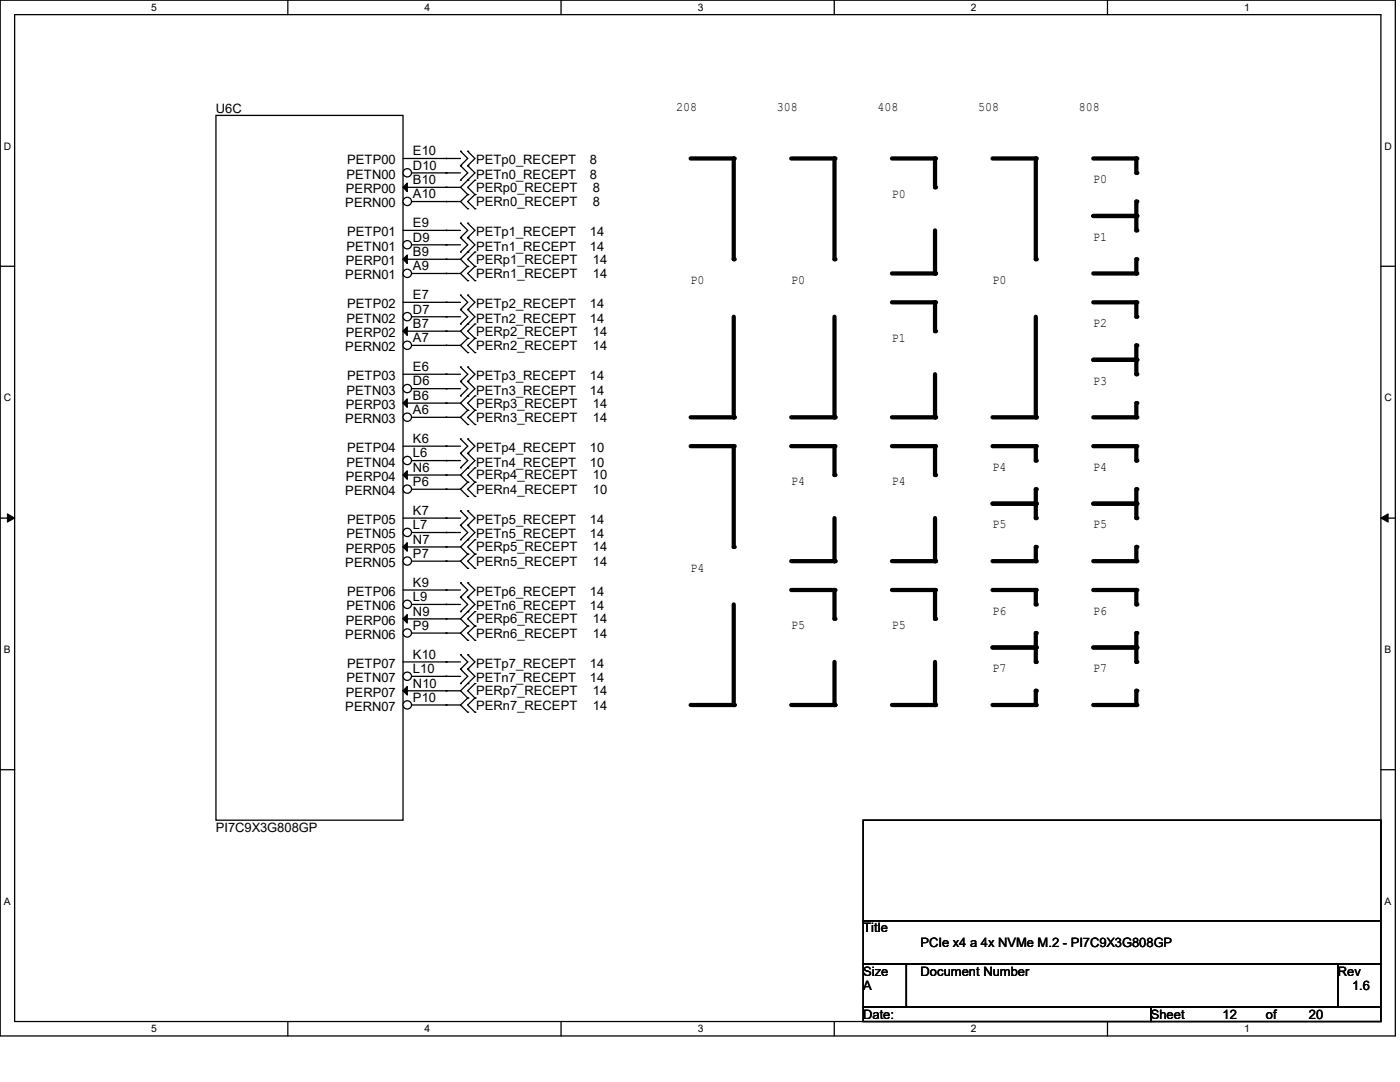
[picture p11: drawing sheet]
<svg xmlns="http://www.w3.org/2000/svg" width="279mm" height="216mm" viewBox="0 0 279 216" stroke-linecap="round" stroke-linejoin="round" font-family="sans-serif">
<path d="M0 0h278.5v206.7h-278.5zM2.9 2.9h272.7v200.9h-272.7z" fill="none" stroke="#000" stroke-width=".25"/>
<g fill="#fff">
<path d="M30.2 .3h1.1v2.3h-1.1z"/>
<path d="M30.2 204.1h1.1v2.3h-1.1z"/>
</g>
<path d="M57.4 0v2.9M57.4 203.8v2.9" fill="none" stroke="#000" stroke-width=".25"/>
<g fill="#fff">
<path d="M84.7 .3h1.1v2.3h-1.1z"/>
<path d="M84.7 204.1h1.1v2.3h-1.1z"/>
</g>
<path d="M112 0v2.9M112 203.8v2.9" fill="none" stroke="#000" stroke-width=".25"/>
<g fill="#fff">
<path d="M139.2 .3h1.1v2.3h-1.1z"/>
<path d="M139.2 204.1h1.1v2.3h-1.1z"/>
</g>
<path d="M166.5 0v2.9M166.5 203.8v2.9" fill="none" stroke="#000" stroke-width=".25"/>
<g fill="#fff">
<path d="M193.8 .3h1.1v2.3h-1.1z"/>
<path d="M193.8 204.1h1.1v2.3h-1.1z"/>
</g>
<path d="M221 0v2.9M221 203.8v2.9" fill="none" stroke="#000" stroke-width=".25"/>
<g fill="#fff">
<path d="M248.3 .3h1.1v2.3h-1.1z"/>
<path d="M248.3 204.1h1.1v2.3h-1.1z"/>
<path d="M.8 28h1.4v2.3h-1.4z"/>
<path d="M276.3 28h1.4v2.3h-1.4z"/>
<path d="M.8 78.2h1.4v2.3h-1.4z"/>
<path d="M276.3 78.2h1.4v2.3h-1.4z"/>
</g>
<path d="M0 53.1h2.9M275.6 53.1h2.9" fill="none" stroke="#000" stroke-width=".25"/>
<g fill="#fff">
<path d="M.8 128.5h1.3v2.2h-1.3z"/>
<path d="M276.3 128.5h1.3v2.2h-1.3z"/>
</g>
<path d="M0 103.4h2.9M275.6 103.4h2.9" fill="none" stroke="#000" stroke-width=".25"/>
<path d="M1.5 102.5l1.4 .9-1.4 .8zM275.6 103.4l1.4-.9v1.7z" fill="#000" stroke="#000" stroke-width=".2"/>
<g fill="#fff">
<path d="M.8 178.7h1.3v2.2h-1.3z"/>
<path d="M276.3 178.7h1.3v2.2h-1.3z"/>
</g>
<g fill="none" stroke="#000" stroke-width=".25">
<path d="M43.1 23h37.3v140.7h-37.3zM91.9 30.2h.1M91.9 33.1h.1M91.9 35.9h.1M91.9 30.2l1.4 1.4-1.4 1.5M91.9 33.1l1.4 1.4-1.4 1.4M93.3 30.2h.1M93.3 33.1h.1M93.3 35.9h.1M93.3 38.8h.1M93.3 30.2l1.5 1.4-1.5 1.5M93.3 33.1l1.5 1.4-2.9 2.9 1.4 1.4"/>
<path d="M93.3 38.8l-1.4 1.4 1.4 1.5M94.8 38.8h.1M94.8 35.9h.1M94.8 35.9l-1.5 1.5 1.5 1.4M94.8 38.8l-1.5 1.4 1.5 1.5M91.9 44.5h.1M91.9 47.4h.1M91.9 50.3h.1M91.9 58.9h.1M91.9 44.5l1.4 1.5-1.4 1.4M91.9 47.4l1.4 1.5-1.4 1.4M91.9 58.9l1.4 1.4-1.4 1.5"/>
<path d="M93.3 41.7h.1M93.3 44.5h.1M93.3 47.4h.1M93.3 50.3h.1M93.3 53.2h.1M93.3 56h.1M93.3 58.9h.1M93.3 44.5l1.5 1.5-1.5 1.4M93.3 47.4l1.5 1.5-2.9 2.8 1.4 1.5M93.3 53.2l-1.4 1.4 1.4 1.4M93.3 58.9l1.5 1.4-1.5 1.5M94.8 41.7h.1"/>
<path d="M94.8 53.2h.1M94.8 50.3h.1M94.8 56h.1M94.8 50.3l-1.5 1.4 1.5 1.5M94.8 53.2l-1.5 1.4 1.5 1.4M91.9 61.8h.1M91.9 64.6h.1M91.9 73.2h.1M91.9 76.1h.1M91.9 79h.1M91.9 61.8l1.4 1.4-1.4 1.4M91.9 73.2l1.4 1.5-1.4 1.4"/>
<path d="M91.9 76.1l1.4 1.5-1.4 1.4M93.3 61.8h.1M93.3 64.6h.1M93.3 67.5h.1M93.3 70.4h.1M93.3 73.2h.1M93.3 76.1h.1M93.3 79h.1M93.3 61.8l1.5 1.4-2.9 2.9 1.4 1.4M93.3 67.5l-1.4 1.4 1.4 1.5M93.3 73.2l1.5 1.5-1.5 1.4M93.3 76.1l1.5 1.5-2.9 2.8 1.4 1.5"/>
<path d="M94.8 67.5h.1M94.8 64.6h.1M94.8 70.4h.1M94.8 79h.1M94.8 64.6l-1.5 1.5 1.5 1.4M94.8 67.5l-1.5 1.4 1.5 1.5M94.8 79l-1.5 1.4 1.5 1.5M91.9 87.6h.1M91.9 90.5h.1M91.9 93.3h.1M91.9 87.6l1.4 1.4-1.4 1.5M91.9 90.5l1.4 1.4-1.4 1.4"/>
<path d="M93.3 81.9h.1M93.3 84.7h.1M93.3 87.6h.1M93.3 90.5h.1M93.3 93.3h.1M93.3 96.2h.1M93.3 99.1h.1M93.3 81.9l-1.4 1.4 1.4 1.4M93.3 87.6l1.5 1.4-1.5 1.5M93.3 90.5l1.5 1.4-2.9 2.9 1.4 1.4M93.3 96.2l-1.4 1.4 1.4 1.5M94.8 81.9h.1"/>
<path d="M94.8 84.7h.1M94.8 96.2h.1M94.8 93.3h.1M94.8 99.1h.1M94.8 81.9l-1.5 1.4 1.5 1.4M94.8 93.3l-1.5 1.5 1.5 1.4M94.8 96.2l-1.5 1.4 1.5 1.5M91.9 101.9h.1M91.9 104.8h.1M91.9 107.7h.1M91.9 116.3h.1M91.9 119.2h.1"/>
<path d="M91.9 101.9l1.4 1.5-1.4 1.4M91.9 104.8l1.4 1.5-1.4 1.4M91.9 116.3l1.4 1.4-1.4 1.5M91.9 119.2l1.4 1.4-1.4 1.4M93.3 101.9h.1M93.3 104.8h.1M93.3 107.7h.1M93.3 110.6h.1M93.3 113.4h.1M93.3 116.3h.1M93.3 119.2h.1M93.3 101.9l1.5 1.5-1.5 1.4"/>
<path d="M93.3 104.8l1.5 1.5-2.9 2.8 1.4 1.5M93.3 110.6l-1.4 1.4 1.4 1.4M93.3 116.3l1.5 1.4-1.5 1.5M93.3 119.2l1.5 1.4-2.9 2.9 1.4 1.4M94.8 110.6h.1M94.8 107.7h.1M94.8 113.4h.1M94.8 107.7l-1.5 1.4 1.5 1.5M94.8 110.6l-1.5 1.4 1.5 1.4M80.4 132.1h8.6M89 132.1h.1M91.9 122h.1"/>
<path d="M91.9 130.6h.1M91.9 133.5h.1M91.9 136.4h.1M91.9 130.6l1.4 1.5-1.4 1.4M91.9 133.5l1.4 1.5-1.4 1.4M93.3 122h.1M93.3 124.9h.1M93.3 127.8h.1M93.3 130.6h.1M93.3 133.5h.1M93.3 136.4h.1M93.3 139.3h.1"/>
<path d="M93.3 124.9l-1.4 1.4 1.4 1.5M93.3 130.6l1.5 1.5-1.5 1.4M93.3 133.5l1.5 1.5-2.9 2.8 1.4 1.5M93.3 139.3l-1.4 1.4 1.4 1.4M94.8 124.9h.1M94.8 122h.1M94.8 127.8h.1M94.8 139.3h.1M94.8 136.4h.1M94.8 122l-1.5 1.5 1.5 1.4M94.8 124.9l-1.5 1.4 1.5 1.5M94.8 136.4l-1.5 1.4 1.5 1.5"/>
<path d="M94.8 139.3l-1.5 1.4 1.5 1.4M0 153.6h2.9M93.3 142.1h.1M94.8 142.1h.1M275.6 153.6h2.9M172.3 163.7h103.3v20h-103.3zM172.3 183.7h103.3v8.7h-103.3zM172.3 192.4h8.6v8.6h-8.6zM180.9 192.4h86.1v8.6h-86.1zM267 192.4h8.6v8.6h-8.6zM172.3 201h57.4v2.8h-57.4zM229.7 201h45.9v2.8h-45.9z"/>
</g>
<g fill="none" stroke="#000" stroke-width=".85">
<path d="M137.8 31.6h8.6v20.1M157.9 31.6h8.6v20.1M178 31.6h8.6v5.8M198.1 31.6h8.6v20.1M218.2 31.6h8.6v2.9M186.6 46v8.6h-8.6M218.2 43.1h8.6M226.8 51.7v2.9h-8.6M226.8 40.2v5.8M146.4 63.2v20.1h-8.6M166.5 63.2v20.1h-8.6M178 60.3h8.6v5.8"/>
<path d="M186.6 74.7v8.6h-8.6M206.7 63.2v20.1h-8.6M218.2 60.3h8.6v2.9M218.2 71.8h8.6M226.8 68.9v5.8M137.8 89h8.6v20.1M157.9 89h8.6v5.8M178 89h8.6v5.8M198.1 89h8.6v2.9M206.7 97.6v5.8M218.2 89h8.6v2.9M226.8 80.4v2.9h-8.6"/>
<path d="M226.8 97.6v5.8M157.9 117.7h8.6v5.8M166.5 103.4v8.6h-8.6M178 117.7h8.6v5.8M186.6 103.4v8.6h-8.6M198.1 117.7h8.6v2.9M198.1 100.5h8.6M206.7 109.1v2.9h-8.6M218.2 117.7h8.6v2.9M218.2 100.5h8.6M226.8 109.1v2.9h-8.6M146.4 120.6v20.1h-8.6"/>
<path d="M166.5 132.1v8.6h-8.6M186.6 132.1v8.6h-8.6M198.1 129.2h8.6M206.7 137.8v2.9h-8.6M206.7 126.3v5.8M218.2 129.2h8.6M226.8 137.8v2.9h-8.6M226.8 126.3v5.8"/>
</g>
<g fill="#000">
<circle cx="146.4" cy="31.6" r=".42"/>
<circle cx="166.5" cy="31.6" r=".42"/>
<circle cx="186.6" cy="31.6" r=".42"/>
<circle cx="186.6" cy="37.4" r=".42"/>
<circle cx="206.7" cy="31.6" r=".42"/>
<circle cx="226.8" cy="31.6" r=".42"/>
<circle cx="226.8" cy="34.5" r=".42"/>
<circle cx="146.4" cy="51.7" r=".42"/>
<circle cx="166.5" cy="51.7" r=".42"/>
<circle cx="186.6" cy="54.6" r=".42"/>
<circle cx="206.7" cy="51.7" r=".42"/>
<circle cx="226.8" cy="40.2" r=".42"/>
<circle cx="226.8" cy="43.1" r=".42"/>
<circle cx="226.8" cy="46" r=".42"/>
<circle cx="226.8" cy="51.7" r=".42"/>
<circle cx="226.8" cy="54.6" r=".42"/>
<circle cx="186.6" cy="60.3" r=".42"/>
<circle cx="186.6" cy="66.1" r=".42"/>
<circle cx="226.8" cy="68.9" r=".42"/>
<circle cx="226.8" cy="71.8" r=".42"/>
<circle cx="226.8" cy="74.7" r=".42"/>
<circle cx="226.8" cy="63.2" r=".42"/>
<circle cx="226.8" cy="60.3" r=".42"/>
<circle cx="146.4" cy="83.3" r=".42"/>
<circle cx="146.4" cy="89" r=".42"/>
<circle cx="166.5" cy="89" r=".42"/>
<circle cx="166.5" cy="83.3" r=".42"/>
<circle cx="166.5" cy="94.8" r=".42"/>
<circle cx="186.6" cy="94.8" r=".42"/>
<circle cx="186.6" cy="83.3" r=".42"/>
<circle cx="186.6" cy="89" r=".42"/>
<circle cx="206.7" cy="97.6" r=".42"/>
<circle cx="206.7" cy="91.9" r=".42"/>
<circle cx="206.7" cy="89" r=".42"/>
<circle cx="206.7" cy="83.3" r=".42"/>
<circle cx="226.8" cy="91.9" r=".42"/>
<circle cx="226.8" cy="97.6" r=".42"/>
<circle cx="226.8" cy="80.4" r=".42"/>
<circle cx="226.8" cy="83.3" r=".42"/>
<circle cx="226.8" cy="89" r=".42"/>
<circle cx="146.4" cy="109.1" r=".42"/>
<circle cx="166.5" cy="112" r=".42"/>
<circle cx="166.5" cy="117.7" r=".42"/>
<circle cx="186.6" cy="117.7" r=".42"/>
<circle cx="186.6" cy="112" r=".42"/>
<circle cx="206.7" cy="100.5" r=".42"/>
<circle cx="206.7" cy="109.1" r=".42"/>
<circle cx="206.7" cy="112" r=".42"/>
<circle cx="206.7" cy="117.7" r=".42"/>
<circle cx="206.7" cy="103.4" r=".42"/>
<circle cx="226.8" cy="100.5" r=".42"/>
<circle cx="226.8" cy="103.4" r=".42"/>
<circle cx="226.8" cy="109.1" r=".42"/>
<circle cx="226.8" cy="112" r=".42"/>
<circle cx="226.8" cy="117.7" r=".42"/>
<circle cx="166.5" cy="123.5" r=".42"/>
<circle cx="186.6" cy="123.5" r=".42"/>
<circle cx="206.7" cy="132.1" r=".42"/>
<circle cx="206.7" cy="126.3" r=".42"/>
<circle cx="206.7" cy="129.2" r=".42"/>
<circle cx="206.7" cy="137.8" r=".42"/>
<circle cx="206.7" cy="120.6" r=".42"/>
<circle cx="226.8" cy="126.3" r=".42"/>
<circle cx="226.8" cy="120.6" r=".42"/>
<circle cx="226.8" cy="132.1" r=".42"/>
<circle cx="226.8" cy="137.8" r=".42"/>
<circle cx="226.8" cy="129.2" r=".42"/>
<circle cx="146.4" cy="140.7" r=".42"/>
<circle cx="166.5" cy="140.7" r=".42"/>
<circle cx="186.6" cy="140.7" r=".42"/>
<circle cx="206.7" cy="140.7" r=".42"/>
<circle cx="226.8" cy="140.7" r=".42"/>
</g>
<circle cx="81.3" cy="134.9" r=".84" fill="#fff" stroke="#000" stroke-width=".25"/>
<path d="M80.4 117.7h8.6M89 117.7h.1M82.2 135h6.8M89 135h.1" fill="none" stroke="#000" stroke-width=".25"/>
<circle cx="81.3" cy="120.6" r=".84" fill="#fff" stroke="#000" stroke-width=".25"/>
<path d="M80.4 103.4h8.6M89 103.4h.1M82.2 120.6h6.8M89 120.6h.1" fill="none" stroke="#000" stroke-width=".25"/>
<circle cx="81.3" cy="106.2" r=".84" fill="#fff" stroke="#000" stroke-width=".25"/>
<path d="M80.4 89h8.6M89 89h.1M82.2 106.3h6.8M89 106.3h.1" fill="none" stroke="#000" stroke-width=".25"/>
<circle cx="81.3" cy="91.9" r=".84" fill="#fff" stroke="#000" stroke-width=".25"/>
<path d="M80.4 74.7h8.6M89 74.7h.1M82.2 91.9h6.8M89 91.9h.1" fill="none" stroke="#000" stroke-width=".25"/>
<circle cx="81.3" cy="77.5" r=".84" fill="#fff" stroke="#000" stroke-width=".25"/>
<path d="M80.4 60.3h8.6M82.2 77.6h6.8M89 77.6h.1M89 60.3h.1" fill="none" stroke="#000" stroke-width=".25"/>
<circle cx="81.3" cy="63.2" r=".84" fill="#fff" stroke="#000" stroke-width=".25"/>
<path d="M80.4 46h8.6M89 46h.1M82.2 63.2h6.8M89 63.2h.1" fill="none" stroke="#000" stroke-width=".25"/>
<circle cx="81.3" cy="48.8" r=".84" fill="#fff" stroke="#000" stroke-width=".25"/>
<path d="M80.4 31.6h8.6M89 31.6h.1M82.2 48.9h6.8M89 48.9h.1" fill="none" stroke="#000" stroke-width=".25"/>
<circle cx="81.3" cy="34.5" r=".84" fill="#fff" stroke="#000" stroke-width=".25"/>
<path d="M82.2 34.5h6.8M89 34.5h.1" fill="none" stroke="#000" stroke-width=".25"/>
<circle cx="81.3" cy="140.7" r=".84" fill="#fff" stroke="#000" stroke-width=".25"/>
<path d="M80.4 123.5h8.6M89 123.5h.1M82.2 140.7h6.8M89 140.7h.1" fill="none" stroke="#000" stroke-width=".25"/>
<path d="M80.4 123.5l.9-.9v1.7z" fill="#000" stroke="#000" stroke-width=".25"/>
<circle cx="81.3" cy="126.3" r=".84" fill="#fff" stroke="#000" stroke-width=".25"/>
<path d="M80.4 109.1h8.6M89 109.1h.1M82.2 126.3h6.8M89 126.3h.1" fill="none" stroke="#000" stroke-width=".25"/>
<path d="M80.4 109.1l.9-.8v1.7z" fill="#000" stroke="#000" stroke-width=".25"/>
<circle cx="81.3" cy="112" r=".84" fill="#fff" stroke="#000" stroke-width=".25"/>
<path d="M80.4 94.8h8.6M89 94.8h.1M82.2 112h6.8M89 112h.1" fill="none" stroke="#000" stroke-width=".25"/>
<path d="M80.4 94.8l.9-.9v1.7z" fill="#000" stroke="#000" stroke-width=".25"/>
<circle cx="81.3" cy="97.6" r=".84" fill="#fff" stroke="#000" stroke-width=".25"/>
<path d="M80.4 80.4h8.6M82.2 97.6h6.8M89 97.6h.1M89 80.4h.1" fill="none" stroke="#000" stroke-width=".25"/>
<path d="M80.4 80.4l.9-.8v1.7z" fill="#000" stroke="#000" stroke-width=".25"/>
<circle cx="81.3" cy="83.3" r=".84" fill="#fff" stroke="#000" stroke-width=".25"/>
<path d="M80.4 66.1h8.6M89 66.1h.1M82.2 83.3h6.8M89 83.3h.1" fill="none" stroke="#000" stroke-width=".25"/>
<path d="M80.4 66.1l.9-.9v1.7z" fill="#000" stroke="#000" stroke-width=".25"/>
<circle cx="81.3" cy="68.9" r=".84" fill="#fff" stroke="#000" stroke-width=".25"/>
<path d="M80.4 51.7h8.6M89 51.7h.1M82.2 68.9h6.8M89 68.9h.1" fill="none" stroke="#000" stroke-width=".25"/>
<path d="M80.4 51.7l.9-.8v1.7z" fill="#000" stroke="#000" stroke-width=".25"/>
<circle cx="81.3" cy="54.6" r=".84" fill="#fff" stroke="#000" stroke-width=".25"/>
<path d="M80.4 37.4h8.6M89 37.4h.1M82.2 54.6h6.8M89 54.6h.1" fill="none" stroke="#000" stroke-width=".25"/>
<path d="M80.4 37.4l.9-.9v1.7z" fill="#000" stroke="#000" stroke-width=".25"/>
<circle cx="81.3" cy="40.2" r=".84" fill="#fff" stroke="#000" stroke-width=".25"/>
<g fill="none" stroke="#000" stroke-width=".25">
<path d="M89 31.6h.1M89 34.5h.1M89 37.4h.1M89 31.6h2.9M89 34.5h2.9M89 37.4h2.9M82.2 40.2h9.7M89 40.2h.1M89 46h.1M89 48.9h.1M89 51.7h.1M89 54.6h.1"/>
<path d="M89 46h2.9M89 48.9h2.9M89 51.7h2.9M89 54.6h2.9M89 60.3h.1M89 63.2h.1M89 66.1h.1M89 68.9h.1M89 74.7h.1M89 77.6h.1M89 60.3h2.9M89 63.2h2.9"/>
<path d="M89 66.1h2.9M89 68.9h2.9M89 74.7h2.9M89 77.6h2.9M89 80.4h.1M89 83.3h.1M89 89h.1M89 91.9h.1M89 94.8h.1M89 97.6h.1M89 80.4h2.9M89 83.3h2.9"/>
<path d="M89 89h2.9M89 91.9h2.9M89 94.8h2.9M89 97.6h2.9M89 103.4h.1M89 106.3h.1M89 109.1h.1M89 112h.1M89 117.7h.1M89 103.4h2.9M89 106.3h2.9M89 109.1h2.9"/>
<path d="M89 112h2.9M89 117.7h2.9M80.4 137.8h11.5M89 137.8h.1M89 120.6h.1M89 123.5h.1M89 126.3h.1M89 132.1h.1M89 135h.1M89 120.6h2.9M89 123.5h2.9M89 126.3h2.9"/>
<path d="M89 132.1h2.9M89 135h2.9M89 140.7h.1M89 140.7h2.9"/>
</g>
<path d="M80.4 137.8l.9-.8v1.7z" fill="#000" stroke="#000" stroke-width=".25"/>
<g font-size="2.6">
<text x="43.1" y="22.5">U6C</text>
<text x="135" y="22.2">208</text>
<text x="155" y="22.2">308</text>
<text x="175.1" y="22.2">408</text>
<text x="195.2" y="22.2">508</text>
<text x="215.3" y="22.2">808</text>
<text x="69.2" y="35.7">PETN00</text>
<text x="69.3" y="32.8">PETP00</text>
<text x="82.4" y="31">E10</text>
<text x="82.4" y="33.9">D10</text>
<text x="95" y="32.8">PETp0_RECEPT</text>
<text x="95" y="35.7">PETn0_RECEPT</text>
<text x="117.7" y="32.8">8</text>
<text x="117.7" y="35.7">8</text>
<text x="68.9" y="41.4">PERN00</text>
<text x="69" y="38.6">PERP00</text>
<text x="82.4" y="36.7">B10</text>
<text x="82.4" y="39.6">A10</text>
<text x="95" y="38.3">PERp0_RECEPT</text>
<text x="95" y="41.1">PERn0_RECEPT</text>
<text x="118.3" y="38.3">8</text>
<text x="118.3" y="41.1">8</text>
<text x="178" y="39.5">P0</text>
<text x="218.2" y="36.6">P0</text>
<text x="69.3" y="47.2">PETP01</text>
<text x="82.4" y="45.3">E9</text>
<text x="95" y="47.2">PETp1_RECEPT</text>
<text x="117.7" y="47.2">14</text>
<text x="69" y="52.9">PERP01</text>
<text x="69.2" y="50">PETN01</text>
<text x="82.4" y="48.2">D9</text>
<text x="82.4" y="51.1">B9</text>
<text x="82.4" y="53.9">A9</text>
<text x="95" y="50">PETn1_RECEPT</text>
<text x="95" y="52.6">PERp1_RECEPT</text>
<text x="117.7" y="50">14</text>
<text x="118.3" y="52.6">14</text>
<text x="218.2" y="48">P1</text>
<text x="68.9" y="55.8">PERN01</text>
<text x="82.4" y="59.7">E7</text>
<text x="95" y="55.5">PERn1_RECEPT</text>
<text x="118.3" y="55.5">14</text>
<text x="137.8" y="56.6">P0</text>
<text x="157.9" y="56.6">P0</text>
<text x="198.1" y="56.6">P0</text>
<text x="69.2" y="64.4">PETN02</text>
<text x="69.3" y="61.5">PETP02</text>
<text x="82.4" y="62.6">D7</text>
<text x="82.4" y="65.4">B7</text>
<text x="95" y="61.5">PETp2_RECEPT</text>
<text x="95" y="64.4">PETn2_RECEPT</text>
<text x="117.7" y="61.5">14</text>
<text x="117.7" y="64.4">14</text>
<text x="218.2" y="65.3">P2</text>
<text x="68.9" y="70.1">PERN02</text>
<text x="69" y="67.3">PERP02</text>
<text x="82.4" y="68.3">A7</text>
<text x="95" y="67">PERp2_RECEPT</text>
<text x="95" y="69.8">PERn2_RECEPT</text>
<text x="118.3" y="67">14</text>
<text x="118.3" y="69.8">14</text>
<text x="178" y="68.2">P1</text>
<text x="69.3" y="75.9">PETP03</text>
<text x="82.4" y="74">E6</text>
<text x="82.4" y="76.9">D6</text>
<text x="95" y="75.9">PETp3_RECEPT</text>
<text x="117.7" y="75.9">14</text>
<text x="218.2" y="76.7">P3</text>
<text x="69" y="81.6">PERP03</text>
<text x="69.2" y="78.7">PETN03</text>
<text x="82.4" y="79.8">B6</text>
<text x="82.4" y="82.6">A6</text>
<text x="95" y="78.7">PETn3_RECEPT</text>
<text x="95" y="81.3">PERp3_RECEPT</text>
<text x="117.7" y="78.7">14</text>
<text x="118.3" y="81.3">14</text>
<text x="68.9" y="84.5">PERN03</text>
<text x="82.4" y="88.4">K6</text>
<text x="95" y="84.2">PERn3_RECEPT</text>
<text x="118.3" y="84.2">14</text>
<text x="69" y="96">PERP04</text>
<text x="69.2" y="93.1">PETN04</text>
<text x="69.3" y="90.2">PETP04</text>
<text x="82.4" y="91.3">L6</text>
<text x="82.4" y="94.1">N6</text>
<text x="95" y="90.2">PETp4_RECEPT</text>
<text x="95" y="93.1">PETn4_RECEPT</text>
<text x="95" y="95.7">PERp4_RECEPT</text>
<text x="117.7" y="90.2">10</text>
<text x="117.7" y="93.1">10</text>
<text x="118.3" y="95.7">10</text>
<text x="198.1" y="94">P4</text>
<text x="218.2" y="94">P4</text>
<text x="68.9" y="98.8">PERN04</text>
<text x="82.4" y="97">P6</text>
<text x="95" y="98.6">PERn4_RECEPT</text>
<text x="118.3" y="98.6">10</text>
<text x="157.9" y="96.9">P4</text>
<text x="178" y="96.9">P4</text>
<text x="69.2" y="107.4">PETN05</text>
<text x="69.3" y="104.6">PETP05</text>
<text x="82.4" y="102.7">K7</text>
<text x="82.4" y="105.6">L7</text>
<text x="95" y="104.6">PETp5_RECEPT</text>
<text x="95" y="107.4">PETn5_RECEPT</text>
<text x="117.7" y="104.6">14</text>
<text x="117.7" y="107.4">14</text>
<text x="198.1" y="105.5">P5</text>
<text x="218.2" y="105.5">P5</text>
<text x="68.9" y="113.2">PERN05</text>
<text x="69" y="110.3">PERP05</text>
<text x="82.4" y="108.5">N7</text>
<text x="82.4" y="111.3">P7</text>
<text x="95" y="110">PERp5_RECEPT</text>
<text x="95" y="112.9">PERn5_RECEPT</text>
<text x="118.3" y="110">14</text>
<text x="118.3" y="112.9">14</text>
<text x="69.3" y="118.9">PETP06</text>
<text x="82.4" y="117.1">K9</text>
<text x="82.4" y="120">L9</text>
<text x="95" y="118.9">PETp6_RECEPT</text>
<text x="117.7" y="118.9">14</text>
<text x="137.8" y="114">P4</text>
<text x="69" y="124.7">PERP06</text>
<text x="69.2" y="121.8">PETN06</text>
<text x="82.4" y="122.9">N9</text>
<text x="82.4" y="125.7">P9</text>
<text x="95" y="121.8">PETn6_RECEPT</text>
<text x="95" y="124.4">PERp6_RECEPT</text>
<text x="117.7" y="121.8">14</text>
<text x="118.3" y="124.4">14</text>
<text x="157.9" y="125.6">P5</text>
<text x="178" y="125.6">P5</text>
<text x="198.1" y="122.7">P6</text>
<text x="218.2" y="122.7">P6</text>
<text x="68.9" y="127.5">PERN06</text>
<text x="82.4" y="131.4">K10</text>
<text x="95" y="127.3">PERn6_RECEPT</text>
<text x="118.3" y="127.3">14</text>
<text x="69.2" y="136.1">PETN07</text>
<text x="69.3" y="133.3">PETP07</text>
<text x="82.4" y="134.3">L10</text>
<text x="82.4" y="137.2">N10</text>
<text x="95" y="133.3">PETp7_RECEPT</text>
<text x="95" y="136.1">PETn7_RECEPT</text>
<text x="117.7" y="133.3">14</text>
<text x="117.7" y="136.1">14</text>
<text x="198.1" y="134.2">P7</text>
<text x="218.2" y="134.2">P7</text>
<text x="68.9" y="141.9">PERN07</text>
<text x="69" y="139">PERP07</text>
<text x="82.4" y="140">P10</text>
<text x="95" y="138.7">PERp7_RECEPT</text>
<text x="95" y="141.6">PERn7_RECEPT</text>
<text x="118.3" y="138.7">14</text>
<text x="118.3" y="141.6">14</text>
<text x="43.1" y="166">PI7C9X3G808GP</text>
<text x="172.3" y="186.1">Title</text>
<text x="183.7" y="188.9">PCIe x4 a 4x NVMe M.2 - PI7C9X3G808GP</text>
<text x="172.3" y="194.7">Size</text>
<text x="172.3" y="197.6">A</text>
<text x="183.7" y="194.7">Document Number</text>
<text x="267" y="194.7">Rev</text>
<text x="269.8" y="197.6">1.6</text>
<text x="172.3" y="203.3">Date:</text>
<text x="229.7" y="203.3">Sheet</text>
<text x="244" y="203.3">12</text>
<text x="252.6" y="203.3">of</text>
<text x="261.2" y="203.3">20</text>
</g>
<g font-size="2.1">
<text x="30.2" y="2.2">5</text>
<text x="84.7" y="2.2">4</text>
<text x="139.2" y="2.2">3</text>
<text x="193.8" y="2.2">2</text>
<text x="248.3" y="2.2">1</text>
<text x=".8" y="29.8">D</text>
<text x="276.3" y="29.8">D</text>
<text x=".8" y="80.1">C</text>
<text x="276.3" y="80.1">C</text>
<text x=".8" y="130.3">B</text>
<text x="276.3" y="130.3">B</text>
<text x=".8" y="180.5">A</text>
<text x="276.3" y="180.5">A</text>
<text x="30.2" y="206">5</text>
<text x="84.7" y="206">4</text>
<text x="139.2" y="206">3</text>
<text x="193.8" y="206">2</text>
<text x="248.3" y="206">1</text>
</g>
</svg>
